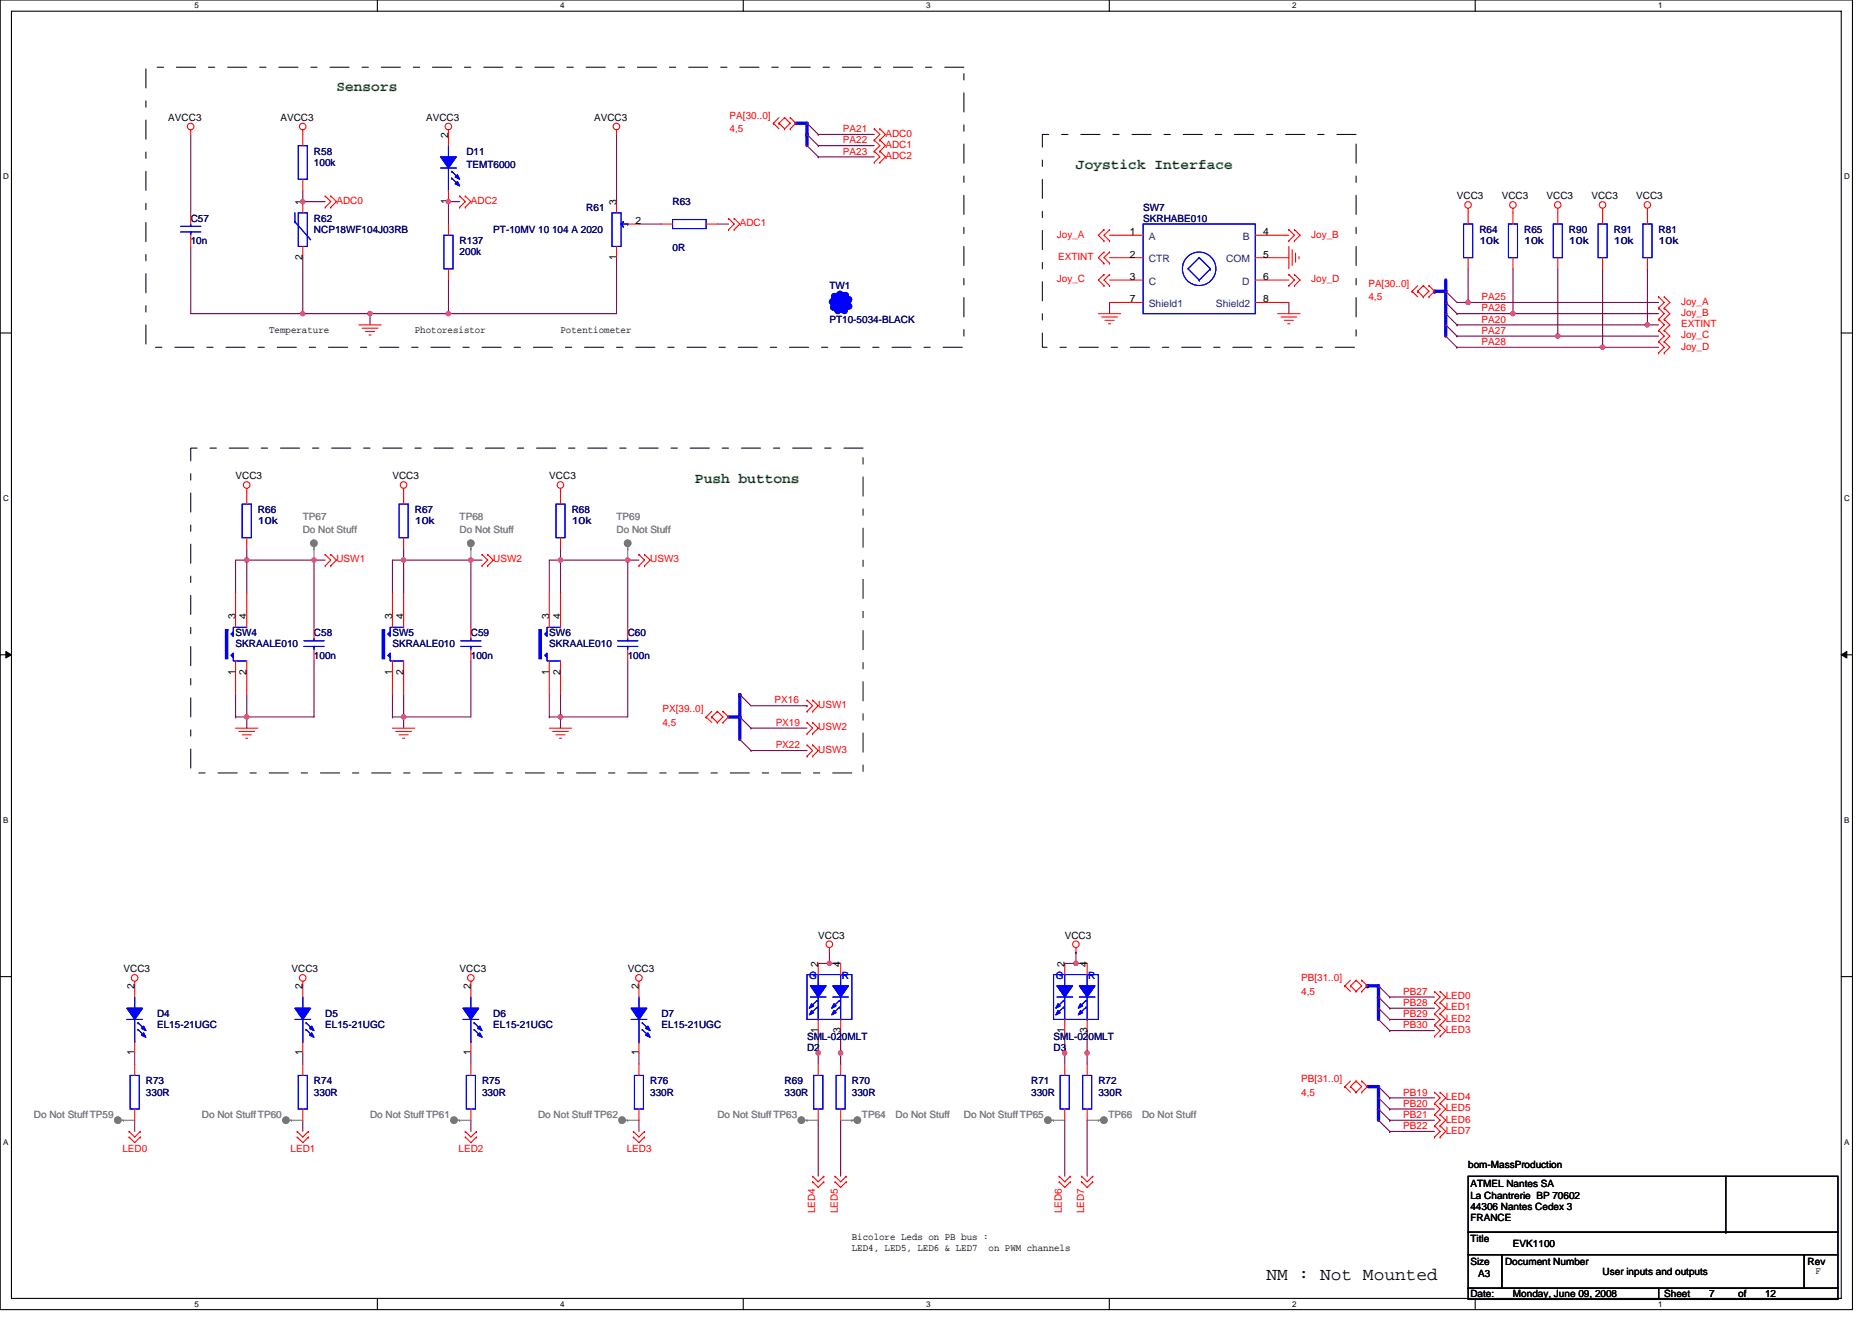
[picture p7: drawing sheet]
<svg xmlns="http://www.w3.org/2000/svg" width="297mm" height="210mm" viewBox="0 0 297 210" stroke-linecap="round" stroke-linejoin="round" font-family="sans-serif">
<path d="M0 0h293.9v207.9h-293.9zM1.8 1.8h290.4v204.3h-290.4z" fill="none" stroke="#000" stroke-width=".17"/>
<g fill="#fff">
<path d="M30.8 .2h.7v1.4h-.7z"/>
<path d="M30.8 206.3h.7v1.4h-.7z"/>
</g>
<path d="M59.9 0v1.8M59.9 206.1v1.8" fill="none" stroke="#000" stroke-width=".17"/>
<g fill="#fff">
<path d="M88.9 .2h.7v1.4h-.7z"/>
<path d="M88.9 206.3h.7v1.4h-.7z"/>
</g>
<path d="M117.9 0v1.8M117.9 206.1v1.8" fill="none" stroke="#000" stroke-width=".17"/>
<g fill="#fff">
<path d="M147 .2h.7v1.4h-.7z"/>
<path d="M147 206.3h.7v1.4h-.7z"/>
</g>
<path d="M176 0v1.8M176 206.1v1.8" fill="none" stroke="#000" stroke-width=".17"/>
<g fill="#fff">
<path d="M205 .2h.7v1.4h-.7z"/>
<path d="M205 206.3h.7v1.4h-.7z"/>
</g>
<path d="M234.1 0v1.8M234.1 206.1v1.8" fill="none" stroke="#000" stroke-width=".17"/>
<g fill="#fff">
<path d="M263.1 .2h.7v1.4h-.7z"/>
<path d="M263.1 206.3h.7v1.4h-.7z"/>
<path d="M.5 27.3h.9v1.4h-.9z"/>
<path d="M292.6 27.3h.9v1.4h-.9z"/>
<path d="M.5 78.4h.9v1.4h-.9z"/>
<path d="M292.6 78.4h.9v1.4h-.9z"/>
</g>
<path d="M0 52.9h1.8M292.2 52.9h1.7" fill="none" stroke="#000" stroke-width=".17"/>
<g fill="#fff">
<path d="M.5 129.5h.8v1.4h-.8z"/>
<path d="M292.6 129.5h.9v1.4h-.9z"/>
</g>
<path d="M0 103.9h1.8M292.2 103.9h1.7" fill="none" stroke="#000" stroke-width=".17"/>
<path d="M.9 103.4l.9 .5-.9 .5zM292.2 103.9l.8-.5v1z" fill="#000" stroke="#000" stroke-width=".16"/>
<g fill="#fff">
<path d="M.5 180.5h.8v1.4h-.8z"/>
<path d="M292.6 180.5h.9v1.4h-.9z"/>
</g>
<path d="M0 155h1.8M292.2 155h1.7M233 186.7h58.6v8.9h-58.6zM233 195.6h58.6v3.5h-58.6zM233 199.1h5.3v5.4h-5.3zM238.3 199.1h48v5.4h-48zM273.9 195.6h.1M273.9 186.7v8.9M286.3 199.1h5.3v5.4h-5.3zM233 204.5h30.2v1.7h-30.2zM263.2 204.5h28.4v1.7h-28.4z" fill="none" stroke="#000" stroke-width=".17"/>
<g fill="none" stroke="#800040" stroke-width=".17">
<path d="M128.1 19.6h.1M128.1 19.6l1.7 1.7M30.3 39.1v10.7h17.7M30.3 21.3v12.5M48 30.2v1.8M48 32h.1M48 32h3.6M71.2 35.6h.1M72.9 32h-1.7v3.6M97.8 21.3v10.7M101.4 35.6h3.5M113.8 35.6h1.8"/>
<path d="M128.1 21.3h.1M128.1 23.1h.1M128.1 21.3l1.7 1.8M128.1 23.1l1.7 1.8M129.8 21.3h.1M129.8 23.1h.1M129.8 24.9h.1M129.8 21.3h8.9M129.8 23.1h8.9M129.8 24.9h8.9M48 40.9v8.9M48 49.8h.1"/>
<path d="M58.7 49.8h.1M58.7 49.8v1.8M71.2 49.8h.1M71.2 44.4v5.4M97.8 40.9v8.9h-49.8M176.1 48v1.8M204.5 48v1.8M229.4 46.2h.1M229.4 48h.1M229.4 49.8h.1M229.4 51.6h.1M229.4 53.3h.1"/>
<path d="M229.4 48l1.8 1.8M229.4 49.8l1.8 1.8M229.4 51.6l1.8 1.7M229.4 53.3l1.8 1.8M231.2 49.8h.1M231.2 51.6h.1M231.2 53.3h.1M231.2 55.1h.1M231.2 51.6h32M231.2 53.3h32M231.2 55.1h32M233 48h.1"/>
<path d="M233 42.7v5.3h-1.8l-1.8-1.8M233 48h30.2M240.1 49.8h.1M240.1 42.7v7.1h-8.9M240.1 49.8h23.1M247.2 53.3h.1M247.2 42.7v10.6M254.3 55.1h.1M254.3 42.7v12.4M261.4 51.6h.1M261.4 42.7h.1M261.4 42.7v8.9"/>
<path d="M37.4 94.2v-5.3h1.8v5.3M39.2 88.9h.1M39.2 87.1v1.8M39.2 88.9h10.6M49.8 88.9h1.8M49.8 88.9h.1M49.8 88.9v10.7M62.3 94.2v-5.3h1.7v5.3M64 87.1v1.8M64 88.9h.1M64 88.9h12.5M74.7 88.9h.1"/>
<path d="M74.7 88.9v10.7M87.2 94.2v-5.3h1.7v5.3M88.9 87.1v1.8M88.9 88.9h.1M88.9 88.9h12.5M99.6 88.9h.1M99.6 88.9v10.7M37.4 110.2v3.6M37.4 113.8h.1M37.4 113.8h1.8M39.2 113.8v1.8M39.2 110.2v3.6"/>
<path d="M49.8 104.9v8.9h-10.6M62.3 110.2v3.6M62.3 113.8h.1M62.3 113.8h1.7M64 113.8v1.8M64 110.2v3.6M74.7 104.9v8.9h-10.7M87.2 110.2v3.6M87.2 113.8h.1M87.2 113.8h1.7M88.9 110.2v3.6M88.9 113.8v1.8"/>
<path d="M99.6 104.9v8.9h-10.7M117.4 110.2h.1M117.4 113.8h.1M117.4 117.3h.1M117.4 110.2l1.8 1.8h8.9M117.4 113.8l1.8 1.8M117.4 117.3l1.8 1.8M119.2 115.6h.1M119.2 119.1h.1M119.2 115.6h8.9M119.2 119.1h8.9M128.1 112h.1"/>
<path d="M129.8 152.9h1.8M131.6 152.9h.1M131.6 151.1v1.8M131.6 152.9h1.8M168.9 152.9h1.8M170.7 151.1v1.8h1.8M170.7 151.1h.1M218.7 158.2h.1M218.7 156.5h.1M218.7 158.2l1.8 1.8M218.7 156.5l1.8 1.7M220.5 158.2h.1"/>
<path d="M220.5 158.2h7.1M21.4 177.8v1.8M21.4 167.1v1.8M48 177.8v1.8M48 167.1v1.8M74.7 177.8v1.8M74.7 167.1v1.8M101.4 177.8v1.8M101.4 167.1v1.8M129.8 177.8v8.9M129.8 167.1h.1M129.8 163.6v3.5"/>
<path d="M129.8 167.1v1.8M133.4 177.8v8.9M133.4 167.1h.1M133.4 163.6v3.5M133.4 167.1v1.8M168.9 177.8v8.9M168.9 167.1h.1M168.9 163.6v3.5M168.9 167.1v1.8M172.5 177.8v8.9M172.5 167.1h.1M172.5 163.6h.1"/>
<path d="M172.5 163.6v5.3M218.7 161.8h.1M218.7 160h.1M218.7 174.2l1.8 1.8M218.7 161.8l1.8 1.8M218.7 160l1.8 1.8M218.7 177.8l1.8 1.8M218.7 172.5l1.8 1.7M218.7 176l1.8 1.8M220.5 160h.1M220.5 161.8h.1M220.5 163.6h.1"/>
<path d="M220.5 174.2h.1M220.5 176h.1M220.5 177.8h.1M220.5 179.6h.1M220.5 160h7.1M220.5 161.8h7.1M220.5 163.6h7.1M220.5 174.2h7.1M220.5 176h7.1M220.5 177.8h7.1M220.5 179.6h7.1"/>
</g>
<g fill="#f0f" stroke="#f0f" stroke-width=".17">
<circle cx="39.1" cy="113.8" r=".35"/>
<circle cx="39.1" cy="88.9" r=".35"/>
<circle cx="71.1" cy="49.8" r=".35"/>
<circle cx="48" cy="32" r=".35"/>
<circle cx="58.7" cy="49.8" r=".35"/>
<circle cx="48" cy="49.8" r=".35"/>
<circle cx="64" cy="113.8" r=".35"/>
<circle cx="74.7" cy="88.9" r=".35"/>
<circle cx="88.9" cy="113.8" r=".35"/>
<circle cx="99.6" cy="88.9" r=".35"/>
<circle cx="170.7" cy="152.9" r=".35"/>
<circle cx="131.6" cy="152.9" r=".35"/>
<circle cx="49.8" cy="88.9" r=".35"/>
<circle cx="64" cy="88.9" r=".35"/>
<circle cx="88.9" cy="88.9" r=".35"/>
<circle cx="232.9" cy="48" r=".35"/>
<circle cx="240.1" cy="49.8" r=".35"/>
<circle cx="172.5" cy="167.1" r=".35"/>
<circle cx="168.9" cy="167.1" r=".35"/>
<circle cx="133.4" cy="167.1" r=".35"/>
<circle cx="129.8" cy="167.1" r=".35"/>
<circle cx="261.4" cy="51.5" r=".35"/>
<circle cx="247.2" cy="53.3" r=".35"/>
<circle cx="254.3" cy="55.1" r=".35"/>
<circle cx="71.1" cy="32" r=".35"/>
</g>
<g fill="none" stroke="#00f" stroke-width=".53">
<path d="M126.3 19.6h1.8v1.7M128.1 21.3h.1M128.1 21.3v1.8M227.6 46.2h.1M227.6 46.2h1.8M229.4 48h.1M229.4 44.4v1.8M229.4 46.2v1.8M229.4 48v5.3M115.6 113.8h1.8M117.4 113.8h.1M117.4 113.8v3.5"/>
<path d="M117.4 110.2h.1M117.4 110.2v3.6M217 156.5h.1M217 156.5h1.7v1.7M218.7 158.2v3.6M218.7 158.2h.1M217 172.5h1.7v3.5M218.7 176v1.8M218.7 176h.1"/>
<circle cx="132" cy="47.9" r=".26"/>
<circle cx="132.2" cy="48.8" r=".25"/>
<circle cx="132.4" cy="47" r=".25"/>
<circle cx="132.9" cy="49.3" r=".27"/>
<circle cx="133.3" cy="46.7" r=".26"/>
<circle cx="134" cy="49.3" r=".26"/>
<circle cx="134.2" cy="46.8" r=".25"/>
<circle cx="134.7" cy="47.5" r=".27"/>
<circle cx="134.7" cy="48.6" r=".26"/>
</g>
<g fill="none" stroke="#f00" stroke-width=".17">
<path d="M122.7 19.6h.1M122.7 19.6l.9 .8M123.6 19.6h.1M123.6 19.6l.9 .8M123.6 18.7l-.9 .9M124.5 18.7h.1M124.5 18.7l.9 .9-.9 .8M124.5 18.7l-.9 .9M125.4 18.7h.1M125.4 18.7l.9 .9-.9 .8M30.3 20.6v.7M30.3 33.8v1.8"/>
<path d="M30.3 37.3v1.8M48 20.6v2.5M48 28.4v1.8M48 32v1.8M48 39.1v1.8M51.6 32.9h.1M51.6 31.1h.1M51.6 31.1l.9 .9-.9 .9M52.5 32.9h.1M52.5 31.1h.1M52.5 31.1l.9 .9-.9 .9M71.2 20.6v2.5"/>
<path d="M71.2 30.2v1.8M71.2 35.6v1.7M72.9 32.9h.1M72.9 31.1h.1M72.9 31.1l.9 .9-.9 .9M73.8 32.9h.1M73.8 31.1h.1M73.8 31.1l.9 .9-.9 .9M97.8 20.6v.7M97.8 32v1.8M97.8 39.1v1.8M99.6 35.6h1.8"/>
<path d="M104.9 35.6h1.8M112.1 35.6h1.7M115.6 36.4h.1M115.6 34.7h.1M115.6 34.7l.9 .9-.9 .8M116.5 36.4h.1M116.5 34.7h.1M116.5 34.7l.9 .9-.9 .8M124.5 20.4h.1M125.4 20.4h.1M138.7 24h.1M138.7 22.2h.1"/>
<path d="M138.7 25.8h.1M138.7 20.4h.1M138.7 22.2l.9 .9-.9 .9M138.7 24l.9 .9-.9 .9M138.7 20.4l.9 .9-.9 .9M139.6 24h.1M139.6 22.2h.1M139.6 25.8h.1M139.6 20.4h.1M139.6 22.2l.9 .9-.9 .9M139.6 24l.9 .9-.9 .9M139.6 20.4l.9 .9-.9 .9"/>
<path d="M175.2 36.4h.1M175.2 38.2h.1M175.2 36.4l-.9 .9 .9 .9M176.1 36.4h.1M176.1 38.2h.1M176.1 36.4l-.9 .9 .9 .9M176.1 37.3h5.3M199.2 37.3h5.3M204.5 39.1v3.6M204.5 38.2h.1M204.5 36.4h.1M204.5 36.4l.9 .9-.9 .9"/>
<path d="M205 39.6v2.5M205.4 38.2h.1M205.4 36.4h.1M205.4 36.4l.9 .9-.9 .9M233 33.1v2.5M240.1 33.1v2.5M247.2 33.1v2.5M254.3 33.1v2.5M261.4 33.1v2.5M56.9 51.6h3.6M57.5 52.1h2.5M58 52.6h1.4"/>
<path d="M58.5 53.2h.4M71.2 42.7v1.7M174.3 49.8h3.5M174.8 50.3h2.5M175.2 40h.1M175.2 41.8h.1M175.2 43.6h.1M175.2 45.3h.1M175.2 40l-.9 .9 .9 .9M175.2 43.6l-.9 .8 .9 .9M175.3 50.8h1.5M175.9 51.4h.3"/>
<path d="M176.1 40h.1M176.1 41.8h.1M176.1 43.6h.1M176.1 45.3h.1M176.1 40l-.9 .9 .9 .9M176.1 43.6l-.9 .8 .9 .9M176.1 40.9h5.3M176.1 44.4h5.3M176.1 48h5.3M199.2 40.9h5.3M199.2 44.4h5.3M199.2 48h5.3"/>
<path d="M202.7 49.8h3.6M203.3 50.3h2.5M203.8 50.8h1.4M204.3 51.4h.4M204.5 45.3h.1M204.5 43.6h.1M204.5 43.6l.9 .8-.9 .9M205.4 45.3h.1M205.4 43.6h.1M205.4 43.6l.9 .8-.9 .9M205.6 40.2v1.4M206.1 40.7v.4"/>
<path d="M224.1 46.2h.1M224.1 46.2l.9 .9M225 46.2h.1M225 46.2l.8 .9M225 45.3l-.9 .9M225.8 47.1h.1M225.8 45.3h.1M225.8 45.3l.9 .9-.9 .9M225.8 45.3l-.8 .9M226.7 45.3h.1M226.7 47.1h.1M226.7 45.3l.9 .9-.9 .9"/>
<path d="M233 40.9v1.8M240.1 40.9v1.8M247.2 40.9v1.8M254.3 40.9v1.8M261.4 40.9v1.8M263.2 50.7h.1M263.2 48.9h.1M263.2 47.1h.1M263.2 52.5h.1M263.2 54.2h.1M263.2 56h.1M263.2 48.9l.9 .9-.9 .9"/>
<path d="M263.2 47.1l.9 .9-.9 .9M263.2 50.7l.9 .9-.9 .9M263.2 52.5l.9 .8-.9 .9M263.2 54.2l.9 .9-.9 .9M264.1 50.7h.1M264.1 48.9h.1M264.1 47.1h.1M264.1 52.5h.1M264.1 54.2h.1M264.1 56h.1M264.1 48.9l.9 .9-.9 .9M264.1 47.1l.9 .9-.9 .9"/>
<path d="M264.1 50.7l.9 .9-.9 .9M264.1 52.5l.9 .8-.9 .9M264.1 54.2l.9 .9-.9 .9M39.2 77.5v2.5M64 77.5v2.5M88.9 77.5v2.5M37.4 94.2v5.4M39.2 85.3v1.8M39.2 94.2v5.4M49.8 99.6v1.7M51.6 89.8h.1M51.6 88h.1"/>
<path d="M51.6 88l.9 .9-.9 .9M52.5 89.8h.1M52.5 88h.1M52.5 88l.9 .9-.9 .9M62.3 94.2v5.4M64 85.3v1.8M64 94.2v5.4M74.7 99.6v1.7M76.5 89.8h.1M76.5 88h.1M76.5 88l.9 .9-.9 .9M77.4 89.8h.1"/>
<path d="M77.4 88h.1M77.4 88l.9 .9-.9 .9M87.2 94.2v5.4M88.9 85.3v1.8M88.9 94.2v5.4M99.6 99.6v1.7M101.4 89.8h.1M101.4 88h.1M101.4 88l.9 .9-.9 .9M102.3 89.8h.1M102.3 88h.1M102.3 88l.9 .9-.9 .9"/>
<path d="M37.4 115.6h3.5M37.4 104.9v5.3M37.9 116.1h2.5M38.4 116.6h1.5M39 117.2h.3M39.2 104.9v5.3M49.8 103.1v1.8M62.3 115.6h3.5M62.3 104.9v5.3M62.8 116.1h2.5M63.3 116.6h1.5M63.9 117.2h.3"/>
<path d="M64 104.9v5.3M74.7 103.1v1.8M87.2 115.6h3.5M87.2 104.9v5.3M87.7 116.1h2.5M88.2 116.6h1.5M88.8 117.2h.3M88.9 104.9v5.3M99.6 103.1v1.8M112.1 113.8h.1M112.1 113.8l.8 .9M112.9 113.8h.1"/>
<path d="M112.9 113.8l.9 .9M112.9 112.9l-.8 .9M113.8 114.7h.1M113.8 112.9h.1M113.8 112.9l.9 .9-.9 .9M113.8 112.9l-.9 .9M114.7 112.9h.1M114.7 114.7h.1M114.7 112.9l.9 .9-.9 .9M128.1 116.5h.1M128.1 114.7h.1M128.1 118.2h.1"/>
<path d="M128.1 112.9h.1M128.1 111.1h.1M128.1 114.7l.8 .9-.8 .9M128.1 118.2l.8 .9-.8 .9M128.1 111.1l.8 .9-.8 .9M128.9 116.5h.1M128.9 114.7h.1M128.9 118.2h.1M128.9 112.9h.1M128.9 111.1h.1M128.9 114.7l.9 .9-.9 .9M128.9 118.2l.9 .9-.9 .9"/>
<path d="M128.9 111.1l.9 .9-.9 .9M128.1 120h.1M128.9 120h.1M21.4 155.7v2.5M48 155.7v2.5M74.7 155.7v2.5M101.4 155.7v2.5M129.8 152.9v1.8M131.6 150.4v.7M133.4 152.9v1.8M168.9 152.9v1.8M170.7 150.4v.7"/>
<path d="M172.5 152.9v1.8M213.4 156.5h.1M213.4 156.5l.9 .9M214.3 156.5h.1M214.3 156.5l.9 .9M214.3 155.6l-.9 .9M215.2 157.4h.1M215.2 155.6h.1M215.2 155.6l.9 .9-.9 .9M215.2 155.6l-.9 .9M216.1 155.6h.1M216.1 157.4h.1"/>
<path d="M216.1 155.6l.9 .9-.9 .9M227.6 159.1h.1M227.6 157.4h.1M227.6 159.1l.9 .9-.9 .9M227.6 157.4l.9 .8-.9 .9M228.5 159.1h.1M228.5 157.4h.1M228.5 159.1l.9 .9-.9 .9M228.5 157.4l.9 .8-.9 .9M20.5 179.6h.1M20.5 179.6l.9 .9 .9-.9M21.4 165.4v1.7"/>
<path d="M21.4 168.9v1.8M21.4 176v1.8M22.3 179.6h.1M47.2 179.6h.1M47.2 179.6l.8 .9 .9-.9M48 165.4v1.7M48 168.9v1.8M48 176v1.8M48.9 179.6h.1M73.8 179.6h.1M73.8 179.6l.9 .9 .9-.9M74.7 165.4v1.7"/>
<path d="M74.7 168.9v1.8M74.7 176v1.8M75.6 179.6h.1M100.5 179.6h.1M100.5 179.6l.9 .9 .9-.9M101.4 165.4v1.7M101.4 168.9v1.8M101.4 176v1.8M102.3 179.6h.1M129.8 161.8v1.8M129.8 168.9v1.8M129.8 176v1.8"/>
<path d="M133.4 161.8v1.8M133.4 168.9v1.8M133.4 176v1.8M168.9 161.8v1.8M168.9 168.9v1.8M168.9 176v1.8M172.5 161.8v1.8M172.5 168.9v1.8M172.5 176v1.8M213.4 172.5h.1M213.4 172.5l.9 .9M214.3 172.5h.1"/>
<path d="M214.3 172.5l.9 .9M214.3 171.6l-.9 .9M215.2 173.4h.1M215.2 171.6h.1M215.2 171.6l.9 .9-.9 .9M215.2 171.6l-.9 .9M216.1 171.6h.1M216.1 173.4h.1M216.1 171.6l.9 .9-.9 .9M227.6 162.7h.1M227.6 160.9h.1M227.6 175.1h.1"/>
<path d="M227.6 173.4h.1M227.6 176.9h.1M227.6 164.5h.1M227.6 178.7h.1M227.6 160.9l.9 .9-.9 .9M227.6 173.4l.9 .8-.9 .9M227.6 175.1l.9 .9-.9 .9M227.6 162.7l.9 .9-.9 .9M227.6 176.9l.9 .9-.9 .9M227.6 178.7l.9 .9-.9 .9M228.5 162.7h.1M228.5 160.9h.1"/>
<path d="M228.5 175.1h.1M228.5 173.4h.1M228.5 176.9h.1M228.5 164.5h.1M228.5 178.7h.1M228.5 160.9l.9 .9-.9 .9M228.5 173.4l.9 .8-.9 .9M228.5 175.1l.9 .9-.9 .9M228.5 162.7l.9 .9-.9 .9M228.5 176.9l.9 .9-.9 .9M228.5 178.7l.9 .9-.9 .9M20.5 180.5h.1"/>
<path d="M20.5 180.5l.9 .9 .9-.9M22.3 180.5h.1M47.2 180.5h.1M47.2 180.5l.8 .9 .9-.9M48.9 180.5h.1M73.8 180.5h.1M73.8 180.5l.9 .9 .9-.9M75.6 180.5h.1M100.5 180.5h.1M100.5 180.5l.9 .9 .9-.9M102.3 180.5h.1M128.9 187.6h.1"/>
<path d="M128.9 186.7h.1M128.9 187.6l.9 .9 .9-.9M128.9 186.7l.9 .9 .9-.9M130.7 187.6h.1M130.7 186.7h.1M132.5 187.6h.1M132.5 186.7h.1M132.5 187.6l.9 .9 .9-.9M132.5 186.7l.9 .9 .9-.9M134.3 187.6h.1M134.3 186.7h.1M168.1 187.6h.1"/>
<path d="M168.1 186.7h.1M168.1 187.6l.8 .9 .9-.9M168.1 186.7l.8 .9 .9-.9M169.8 187.6h.1M169.8 186.7h.1M171.6 187.6h.1M171.6 186.7h.1M171.6 187.6l.9 .9 .9-.9M171.6 186.7l.9 .9 .9-.9M173.4 187.6h.1M173.4 186.7h.1M227.6 180.5h.1"/>
<path d="M228.5 180.5h.1"/>
<circle cx="30.3" cy="20.1" r=".52"/>
<circle cx="48" cy="20.1" r=".52"/>
<circle cx="71.1" cy="20.1" r=".52"/>
<circle cx="97.8" cy="20.1" r=".52"/>
<circle cx="232.9" cy="32.5" r=".52"/>
<circle cx="240.1" cy="32.5" r=".52"/>
<circle cx="247.2" cy="32.5" r=".52"/>
<circle cx="254.3" cy="32.5" r=".52"/>
<circle cx="261.4" cy="32.5" r=".52"/>
<circle cx="39.1" cy="77" r=".52"/>
<circle cx="64" cy="77" r=".52"/>
<circle cx="88.9" cy="77" r=".52"/>
<circle cx="21.4" cy="155.2" r=".52"/>
<circle cx="48" cy="155.2" r=".52"/>
<circle cx="74.7" cy="155.2" r=".52"/>
<circle cx="101.4" cy="155.2" r=".52"/>
<circle cx="131.6" cy="149.9" r=".52"/>
<circle cx="170.7" cy="149.9" r=".52"/>
</g>
<path d="M23.2 10.7h129.7v44.4h-129.7zM165.4 21.3h49.8v33.8h-49.8zM30.3 71.1h106.6v51.6h-106.6z" fill="none" stroke="#000" stroke-width=".16" stroke-dasharray="3 2 1 2"/>
<g fill="none" stroke="#00f" stroke-width=".17">
<path d="M28.7 36.8h3.2M28.7 35.9h3.2M30.3 35.6v.3M30.3 36.8h.1M30.3 36.8v.5M46.8 33.8v1.4M46.8 35.2h.1M46.8 35.2l2.5 2.9M47.3 33.8h1.5v5.3h-1.5zM47.3 23.1h1.5v5.3h-1.5zM69.9 26.7h2.5M70.4 37.3h1.5v5.4h-1.5z"/>
<path d="M71.2 23.1v1.8M71.2 30.2h.1M71.2 26.7v3.5M71.7 27.2h.1M71.7 28.3h.1M71.7 27.2l1.1 1.1M71.7 28.3l1.1 1M97.1 33.8h1.4v5.3h-1.4zM98.5 35.6l.4 .3M98.5 35.6h1.1M98.9 35.9h.1M98.9 35.2h.1"/>
<path d="M98.9 35.2l-.4 .4M99.6 35.6h.1M106.7 34.8h5.4v1.5h-5.4zM181.4 35.6h17.8v14.2h-17.8zM232.2 35.6h1.5v5.3h-1.5zM239.3 35.6h1.5v5.3h-1.5zM246.5 35.6h1.4v5.3h-1.4zM253.6 35.6h1.4v5.3h-1.4zM260.7 35.6h1.4v5.3h-1.4zM190.3 40.9h.1M190.3 44.4h.1M190.3 40.9l-1.8 1.8 1.8 1.7"/>
<path d="M190.3 40.9l1.8 1.8M192.1 42.7h.1M192.1 42.7l-1.8 1.7M38.4 80h1.5v5.3h-1.5zM39.2 99.6h-2.2v.7M63.3 80h1.5v5.3h-1.5zM64 99.6h-2.1v.7M88.2 80h1.5v5.3h-1.5zM88.9 99.6h-2.1v.7M37 104.4v.5h2.2M48.2 102.6h3.2M48.2 101.7h3.2"/>
<path d="M49.8 101.3v.4M49.8 102.6h.1M49.8 102.6v.5M61.9 104.4v.5h2.1M73.1 102.6h3.2M73.1 101.7h3.2M74.7 101.3v.4M74.7 102.6h.1M74.7 102.6v.5M86.8 104.4v.5h2.1M98 102.6h3.2M98 101.7h3.2"/>
<path d="M99.6 101.3v.4M99.6 102.6h.1M99.6 102.6v.5M21.4 158.2v1.8M48 158.2v1.8M74.7 158.2v1.8M101.4 158.2v1.8M128.1 154.7h7.1v7.1h-7.1zM128.6 158.2h2.5M129.7 158.8h.1M129.7 159.9h.1M129.7 158.8l-1.1 1.1"/>
<path d="M129.7 159.9l-1.1 1M129.8 154.7v1.8M129.8 158.2v3.6M132.1 158.2h2.5M133.2 158.8h.1M133.2 159.9h.1M133.2 158.8l-1.1 1.1M133.2 159.9l-1.1 1M133.4 156.5h.1M133.4 154.7v1.8M133.4 158.2v3.6M167.2 154.7h7.1v7.1h-7.1z"/>
<path d="M167.7 158.2h2.5M168.8 158.8h.1M168.8 159.9h.1M168.8 158.8l-1.1 1.1M168.8 159.9l-1.1 1M168.9 154.7v1.8M168.9 158.2v3.6M171.3 158.2h2.5M172.3 158.8h.1M172.3 159.9h.1M172.3 158.8l-1 1.1M172.3 159.9l-1 1"/>
<path d="M172.5 156.5h.1M172.5 154.7v1.8M172.5 158.2v3.6M20.1 161.8h2.5M20.7 170.7h1.4v5.3h-1.4zM21.4 165.4h.1M21.4 161.8v3.6M21.9 162.3h.1M21.9 163.4h.1M21.9 162.3l1.1 1.1M21.9 163.4l1.1 1.1M46.8 161.8h2.5"/>
<path d="M47.3 170.7h1.5v5.3h-1.5zM48 165.4h.1M48 161.8v3.6M48.6 162.3h.1M48.6 163.4h.1M48.6 162.3l1.1 1.1M48.6 163.4l1.1 1.1M73.5 161.8h2.5M74 170.7h1.4v5.3h-1.4zM74.7 165.4h.1M74.7 161.8v3.6M75.2 162.3h.1"/>
<path d="M75.2 163.4h.1M75.2 162.3l1.1 1.1M75.2 163.4l1.1 1.1M100.1 161.8h2.5M100.7 170.7h1.4v5.3h-1.4zM101.4 165.4h.1M101.4 161.8v3.6M101.9 162.3h.1M101.9 163.4h.1M101.9 162.3l1.1 1.1M101.9 163.4l1.1 1.1M129.1 170.7h1.5v5.3h-1.5z"/>
<path d="M129.8 161.8h.1M132.7 170.7h1.4v5.3h-1.4zM133.4 161.8h.1M168.2 170.7h1.5v5.3h-1.5zM168.9 161.8h.1M171.8 170.7h1.4v5.3h-1.4zM172.5 161.8h.1"/>
<circle cx="190.3" cy="42.7" r="2.66"/>
</g>
<g fill="#808080" stroke="#808080" stroke-width=".17">
<circle cx="175.2" cy="177.8" r=".52"/>
<circle cx="18.7" cy="177.8" r=".52"/>
<circle cx="49.8" cy="86.2" r=".52"/>
<circle cx="98.7" cy="177.8" r=".52"/>
<circle cx="166.3" cy="177.8" r=".52"/>
<circle cx="74.7" cy="86.2" r=".52"/>
<circle cx="72" cy="177.8" r=".52"/>
<circle cx="99.6" cy="86.2" r=".52"/>
<circle cx="136" cy="177.8" r=".52"/>
<circle cx="45.4" cy="177.8" r=".52"/>
<circle cx="127.2" cy="177.8" r=".52"/>
</g>
<g fill="none" stroke="#808080" stroke-width=".17">
<path d="M49.8 87.1h.1M49.8 86.8v2.1M74.7 87.1h.1M74.7 86.8v2.1M99.6 87.1h.1M99.6 86.8v2.1M19.2 177.8h2.2M19.6 177.8h.1M45.9 177.8h2.1M46.3 177.8h.1M72.6 177.8h2.1M72.9 177.8h.1"/>
<path d="M99.2 177.8h2.2M99.6 177.8h.1M127.7 177.8h2.1M128.1 177.8h.1M133.4 177.8h2.1M135.2 177.8h.1M166.8 177.8h2.1M167.2 177.8h.1M172.5 177.8h2.1M174.3 177.8h.1"/>
</g>
<g fill="#00f" stroke="#00f" stroke-width=".17">
<path d="M167.7 156.5h2.5l-1.3 1.7z" fill-rule="evenodd"/>
<path d="M167.9 160.4l.3 .3-.7 .4z" fill-rule="evenodd"/>
<path d="M167.9 159.3l.3 .4-.7 .3z" fill-rule="evenodd"/>
<path d="M171.4 160.4l.4 .3-.7 .4z" fill-rule="evenodd"/>
<path d="M171.4 159.3l.4 .4-.7 .3z" fill-rule="evenodd"/>
<path d="M171.3 156.5h2.5l-1.3 1.7z" fill-rule="evenodd"/>
<path d="M167.7 156.5h2.5l-1.3 1.7z" fill-rule="evenodd"/>
<path d="M167.9 160.4l.3 .3-.7 .4z" fill-rule="evenodd"/>
<path d="M167.9 159.3l.3 .4-.7 .3z" fill-rule="evenodd"/>
<path d="M171.4 160.4l.4 .3-.7 .4z" fill-rule="evenodd"/>
<path d="M171.4 159.3l.4 .4-.7 .3z" fill-rule="evenodd"/>
<path d="M171.3 156.5h2.5l-1.3 1.7z" fill-rule="evenodd"/>
<path d="M73.5 160h2.5l-1.3 1.8z" fill-rule="evenodd"/>
<path d="M75.8 164.3l.3-.4 .4 .7z" fill-rule="evenodd"/>
<path d="M75.8 163.2l.3-.3 .4 .7z" fill-rule="evenodd"/>
<path d="M73.5 160h2.5l-1.3 1.8z" fill-rule="evenodd"/>
<path d="M75.8 164.3l.3-.4 .4 .7z" fill-rule="evenodd"/>
<path d="M75.8 163.2l.3-.3 .4 .7z" fill-rule="evenodd"/>
<path d="M46.8 160h2.5l-1.3 1.8z" fill-rule="evenodd"/>
<path d="M49.1 164.3l.4-.4 .3 .7z" fill-rule="evenodd"/>
<path d="M49.1 163.2l.4-.3 .3 .7z" fill-rule="evenodd"/>
<path d="M46.8 160h2.5l-1.3 1.8z" fill-rule="evenodd"/>
<path d="M49.1 164.3l.4-.4 .3 .7z" fill-rule="evenodd"/>
<path d="M49.1 163.2l.4-.3 .3 .7z" fill-rule="evenodd"/>
<path d="M100.1 160h2.5l-1.2 1.8z" fill-rule="evenodd"/>
<path d="M102.4 164.3l.4-.4 .4 .7z" fill-rule="evenodd"/>
<path d="M102.4 163.2l.4-.3 .4 .7z" fill-rule="evenodd"/>
<path d="M100.1 160h2.5l-1.2 1.8z" fill-rule="evenodd"/>
<path d="M102.4 164.3l.4-.4 .4 .7z" fill-rule="evenodd"/>
<path d="M102.4 163.2l.4-.3 .4 .7z" fill-rule="evenodd"/>
<path d="M60.7 99.9v4.6h.3v-4.6z" fill-rule="evenodd"/>
<path d="M61.5 104l.4-.3v.7z" fill-rule="evenodd"/>
<path d="M61.5 100.6l.4-.3v.7z" fill-rule="evenodd"/>
<path d="M60.7 99.9v4.6h.3v-4.6z" fill-rule="evenodd"/>
<path d="M61.5 104l.4-.3v.7z" fill-rule="evenodd"/>
<path d="M61.5 100.6l.4-.3v.7z" fill-rule="evenodd"/>
<path d="M85.6 99.9v4.6h.3v-4.6z" fill-rule="evenodd"/>
<path d="M86.4 104l.4-.3v.7z" fill-rule="evenodd"/>
<path d="M86.4 100.6l.4-.3v.7z" fill-rule="evenodd"/>
<path d="M85.6 99.9v4.6h.3v-4.6z" fill-rule="evenodd"/>
<path d="M86.4 104l.4-.3v.7z" fill-rule="evenodd"/>
<path d="M86.4 100.6l.4-.3v.7z" fill-rule="evenodd"/>
<path d="M128.6 156.5h2.5l-1.3 1.7z" fill-rule="evenodd"/>
<path d="M128.8 160.4l.3 .3-.7 .4z" fill-rule="evenodd"/>
<path d="M128.8 159.3l.3 .4-.7 .3z" fill-rule="evenodd"/>
<path d="M132.3 160.4l.4 .3-.7 .4z" fill-rule="evenodd"/>
<path d="M132.3 159.3l.4 .4-.7 .3z" fill-rule="evenodd"/>
<path d="M132.1 156.5h2.5l-1.2 1.7z" fill-rule="evenodd"/>
<path d="M128.6 156.5h2.5l-1.3 1.7z" fill-rule="evenodd"/>
<path d="M128.8 160.4l.3 .3-.7 .4z" fill-rule="evenodd"/>
<path d="M128.8 159.3l.3 .4-.7 .3z" fill-rule="evenodd"/>
<path d="M132.3 160.4l.4 .3-.7 .4z" fill-rule="evenodd"/>
<path d="M132.3 159.3l.4 .4-.7 .3z" fill-rule="evenodd"/>
<path d="M132.1 156.5h2.5l-1.2 1.7z" fill-rule="evenodd"/>
<path d="M69.9 24.9h2.5l-1.2 1.8z" fill-rule="evenodd"/>
<path d="M72.2 29.2l.4-.4 .3 .7z" fill-rule="evenodd"/>
<path d="M72.6 27.7l.3 .7-.7-.3z" fill-rule="evenodd"/>
<path d="M69.9 24.9h2.5l-1.2 1.8z" fill-rule="evenodd"/>
<path d="M72.2 29.2l.4-.4 .3 .7z" fill-rule="evenodd"/>
<path d="M72.6 27.7l.3 .7-.7-.3z" fill-rule="evenodd"/>
<path d="M20.1 160h2.5l-1.2 1.8z" fill-rule="evenodd"/>
<path d="M22.4 164.3l.4-.4 .4 .7z" fill-rule="evenodd"/>
<path d="M22.4 163.2l.4-.3 .4 .7z" fill-rule="evenodd"/>
<path d="M20.1 160h2.5l-1.2 1.8z" fill-rule="evenodd"/>
<path d="M22.4 164.3l.4-.4 .4 .7z" fill-rule="evenodd"/>
<path d="M22.4 163.2l.4-.3 .4 .7z" fill-rule="evenodd"/>
<path d="M35.8 99.9v4.6h.3v-4.6z" fill-rule="evenodd"/>
<path d="M36.7 104l.3-.3v.7z" fill-rule="evenodd"/>
<path d="M36.7 100.6l.3-.3v.7z" fill-rule="evenodd"/>
<path d="M35.8 99.9v4.6h.3v-4.6z" fill-rule="evenodd"/>
<path d="M36.7 104l.3-.3v.7z" fill-rule="evenodd"/>
<path d="M36.7 100.6l.3-.3v.7z" fill-rule="evenodd"/>
</g>
<circle cx="133.4" cy="48" r="1.41" fill="#00f" stroke="#00f" stroke-width=".53"/>
<text font-size="2.8" x="201" y="203.2">NM : Not Mounted</text>
<g font-size="2.3" fill="#008000">
<text x="53.4" y="14.4">Sensors</text>
<text x="170.7" y="26.8">Joystick Interface</text>
<text x="110.3" y="76.6">Push buttons</text>
</g>
<g font-size="1.6">
<text x="26.7" y="19.2">AVCC3</text>
<text x="44.5" y="19.2">AVCC3</text>
<text x="67.6" y="19.2">AVCC3</text>
<text x="71.1" y="21.9" transform="rotate(-90 71.1 21.9)">2</text>
<text x="94.3" y="19.2">AVCC3</text>
<text x="48" y="32.5" transform="rotate(-90 48 32.5)">1</text>
<text x="71.1" y="32.4" transform="rotate(-90 71.1 32.4)">1</text>
<text x="97.8" y="32.5" transform="rotate(-90 97.8 32.5)">3</text>
<text x="100.9" y="35.5">2</text>
<text x="231.2" y="31.6">VCC3</text>
<text x="238.3" y="31.6">VCC3</text>
<text x="245.4" y="31.6">VCC3</text>
<text x="252.5" y="31.6">VCC3</text>
<text x="259.6" y="31.6">VCC3</text>
<text x="48" y="41.3" transform="rotate(-90 48 41.3)">2</text>
<text x="97.8" y="41.3" transform="rotate(-90 97.8 41.3)">1</text>
<text x="179.3" y="37.3">1</text>
<text x="179.3" y="40.9">2</text>
<text x="200.4" y="37.3">4</text>
<text x="200.4" y="40.9">5</text>
<text x="179.3" y="44.4">3</text>
<text x="179.3" y="48">7</text>
<text x="200.4" y="48">8</text>
<text x="200.4" y="44.4">6</text>
<text x="42.7" y="52.8">Temperature</text>
<text x="65.8" y="52.8">Photoresistor</text>
<text x="88.9" y="52.8">Potentiometer</text>
<text x="37.4" y="76.1">VCC3</text>
<text x="62.3" y="76.1">VCC3</text>
<text x="87.2" y="76.1">VCC3</text>
<text x="37.4" y="98.3" transform="rotate(-90 37.4 98.3)">3</text>
<text x="39.1" y="98.3" transform="rotate(-90 39.1 98.3)">4</text>
<text x="62.2" y="98.3" transform="rotate(-90 62.2 98.3)">3</text>
<text x="64" y="98.3" transform="rotate(-90 64 98.3)">4</text>
<text x="87.1" y="98.3" transform="rotate(-90 87.1 98.3)">3</text>
<text x="88.9" y="98.3" transform="rotate(-90 88.9 98.3)">4</text>
<text x="37.4" y="107.1" transform="rotate(-90 37.4 107.1)">1</text>
<text x="39.1" y="107.1" transform="rotate(-90 39.1 107.1)">2</text>
<text x="62.2" y="107.1" transform="rotate(-90 62.2 107.1)">1</text>
<text x="64" y="107.1" transform="rotate(-90 64 107.1)">2</text>
<text x="87.1" y="107.1" transform="rotate(-90 87.1 107.1)">1</text>
<text x="88.9" y="107.1" transform="rotate(-90 88.9 107.1)">2</text>
<text x="129.8" y="149">VCC3</text>
<text x="168.9" y="149">VCC3</text>
<text x="19.6" y="154.3">VCC3</text>
<text x="46.3" y="154.3">VCC3</text>
<text x="72.9" y="154.3">VCC3</text>
<text x="99.6" y="154.3">VCC3</text>
<text x="129.8" y="153.4" transform="rotate(-90 129.8 153.4)">2</text>
<text x="133.4" y="153.4" transform="rotate(-90 133.4 153.4)">4</text>
<text x="168.9" y="153.4" transform="rotate(-90 168.9 153.4)">2</text>
<text x="172.5" y="153.4" transform="rotate(-90 172.5 153.4)">4</text>
<text x="21.4" y="157" transform="rotate(-90 21.4 157)">2</text>
<text x="48" y="157" transform="rotate(-90 48 157)">2</text>
<text x="74.7" y="157" transform="rotate(-90 74.7 157)">2</text>
<text x="101.4" y="157" transform="rotate(-90 101.4 157)">2</text>
<text x="21.4" y="167.5" transform="rotate(-90 21.4 167.5)">1</text>
<text x="48" y="167.5" transform="rotate(-90 48 167.5)">1</text>
<text x="74.7" y="167.5" transform="rotate(-90 74.7 167.5)">1</text>
<text x="101.4" y="167.5" transform="rotate(-90 101.4 167.5)">1</text>
<text x="129.8" y="164" transform="rotate(-90 129.8 164)">1</text>
<text x="133.4" y="164" transform="rotate(-90 133.4 164)">3</text>
<text x="168.9" y="164" transform="rotate(-90 168.9 164)">1</text>
<text x="172.5" y="164" transform="rotate(-90 172.5 164)">3</text>
<text x="233" y="185.4">bom-MassProduction</text>
<text x="233.3" y="188.5">ATMEL Nantes SA</text>
<text x="233.3" y="190.3">La Chantrerie BP 70602</text>
<text x="135.2" y="196.8">Bicolore Leds on PB bus :</text>
<text x="233.3" y="197.2">Title</text>
<text x="233.3" y="192.1">44306 Nantes Cedex 3</text>
<text x="233.3" y="193.9">FRANCE</text>
<text x="240.1" y="197.9">EVK1100</text>
<text x="135.2" y="198.5">LED4, LED5, LED6 &amp; LED7</text>
<text x="156.9" y="198.5">on PWM channels</text>
<text x="233.3" y="200.7">Size</text>
<text x="234.6" y="202.7">A3</text>
<text x="238.8" y="200.7">Document Number</text>
<text x="254.3" y="202.3">User inputs and outputs</text>
<text x="286.8" y="200.7">Rev</text>
<text x="288.1" y="202.2">F</text>
<text x="233.3" y="205.9">Date:</text>
<text x="240.1" y="205.9">Monday, June 09, 2008</text>
<text x="264.1" y="205.9">Sheet</text>
<text x="271.2" y="205.9">7</text>
<text x="275.8" y="205.9">of</text>
<text x="280.1" y="205.9">12</text>
</g>
<g font-size="1.6" fill="#f00">
<text x="115.8" y="18.8">PA[30..0]</text>
<text x="115.8" y="21">4,5</text>
<text x="133.7" y="21">PA21</text>
<text x="133.7" y="22.8">PA22</text>
<text x="140.5" y="23.5">ADC1</text>
<text x="140.5" y="21.7">ADC0</text>
<text x="133.7" y="24.5">PA23</text>
<text x="140.5" y="25.3">ADC2</text>
<text x="53.4" y="32.4">ADC0</text>
<text x="74.7" y="32.4">ADC2</text>
<text x="117.4" y="35.9">ADC1</text>
<text x="167.7" y="37.7">Joy_A</text>
<text x="167.9" y="41.3">EXTINT</text>
<text x="208.1" y="37.7">Joy_B</text>
<text x="167.7" y="44.8">Joy_C</text>
<text x="208.1" y="44.8">Joy_D</text>
<text x="217.1" y="45.5">PA[30..0]</text>
<text x="217.1" y="47.6">4,5</text>
<text x="235.1" y="47.6">PA25</text>
<text x="235.1" y="49.4">PA26</text>
<text x="235.1" y="51.2">PA20</text>
<text x="235.1" y="53">PA27</text>
<text x="266.7" y="50.1">Joy_B</text>
<text x="266.7" y="48.4">Joy_A</text>
<text x="266.7" y="51.9">EXTINT</text>
<text x="266.7" y="53.7">Joy_C</text>
<text x="235.1" y="54.8">PA28</text>
<text x="266.7" y="55.5">Joy_D</text>
<text x="53.4" y="89.3">USW1</text>
<text x="78.3" y="89.3">USW2</text>
<text x="103.2" y="89.3">USW3</text>
<text x="105.1" y="113.1">PX[39..0]</text>
<text x="122.9" y="111.7">PX16</text>
<text x="129.8" y="112.4">USW1</text>
<text x="105.1" y="115.2">4,5</text>
<text x="123.1" y="115.2">PX19</text>
<text x="123.1" y="118.8">PX22</text>
<text x="129.8" y="115.9">USW2</text>
<text x="129.8" y="119.5">USW3</text>
<text x="206.5" y="155.7">PB[31..0]</text>
<text x="206.5" y="157.9">4,5</text>
<text x="222.6" y="157.9">PB27</text>
<text x="222.6" y="159.7">PB28</text>
<text x="222.6" y="161.4">PB29</text>
<text x="229.4" y="160.4">LED1</text>
<text x="229.4" y="158.6">LED0</text>
<text x="222.6" y="163.2">PB30</text>
<text x="229.4" y="162.2">LED2</text>
<text x="229.4" y="163.9">LED3</text>
<text x="206.5" y="171.7">PB[31..0]</text>
<text x="206.5" y="173.9">4,5</text>
<text x="222.6" y="173.9">PB19</text>
<text x="222.6" y="175.7">PB20</text>
<text x="222.6" y="177.4">PB21</text>
<text x="222.6" y="179.2">PB22</text>
<text x="229.4" y="174.6">LED4</text>
<text x="229.4" y="176.4">LED5</text>
<text x="229.4" y="178.2">LED6</text>
<text x="229.4" y="179.9">LED7</text>
<text x="19.4" y="182.8">LED0</text>
<text x="46.1" y="182.8">LED1</text>
<text x="72.8" y="182.8">LED2</text>
<text x="99.4" y="182.8">LED3</text>
<text x="129.4" y="192.6" transform="rotate(-90 129.4 192.6)">LED4</text>
<text x="132.9" y="192.6" transform="rotate(-90 132.9 192.6)">LED5</text>
<text x="168.5" y="192.6" transform="rotate(-90 168.5 192.6)">LED6</text>
<text x="172" y="192.6" transform="rotate(-90 172 192.6)">LED7</text>
</g>
<g font-size="1.6" fill="#000080">
<text x="49.8" y="24.5">R58</text>
<text x="49.8" y="26.3">100k</text>
<text x="74" y="24.5">D11</text>
<text x="74" y="26.7">TEMT6000</text>
<text x="30.3" y="35.2">C57</text>
<text x="49.8" y="35.2">R62</text>
<text x="93" y="33.4">R61</text>
<text x="106.7" y="32.5">R63</text>
<text x="181.4" y="33.4">SW7</text>
<text x="181.4" y="35.2">SKRHABE010</text>
<text x="30.3" y="38.8">10n</text>
<text x="49.8" y="37">NCP18WF104J03RB</text>
<text x="72.9" y="38.8">R137</text>
<text x="72.9" y="40.5">200k</text>
<text x="78.3" y="37">PT-10MV 10 104 A 2020</text>
<text x="106.7" y="39.8">0R</text>
<text x="234.7" y="37">R64</text>
<text x="234.7" y="38.8">10k</text>
<text x="241.8" y="37">R65</text>
<text x="241.8" y="38.8">10k</text>
<text x="249" y="37">R90</text>
<text x="249" y="38.8">10k</text>
<text x="256.1" y="37">R91</text>
<text x="256.1" y="38.8">10k</text>
<text x="263.2" y="37">R81</text>
<text x="263.2" y="38.8">10k</text>
<text x="131.6" y="45.9">TW1</text>
<text x="131.6" y="51.2">PT10-5034-BLACK</text>
<text x="40.9" y="81.4">R66</text>
<text x="40.9" y="83.2">10k</text>
<text x="65.8" y="81.4">R67</text>
<text x="65.8" y="83.2">10k</text>
<text x="90.7" y="81.4">R68</text>
<text x="90.7" y="83.2">10k</text>
<text x="37.4" y="101">SW4</text>
<text x="49.8" y="101">C58</text>
<text x="62.3" y="101">SW5</text>
<text x="74.7" y="101">C59</text>
<text x="87.2" y="101">SW6</text>
<text x="99.6" y="101">C60</text>
<text x="37.4" y="102.8">SKRAALE010</text>
<text x="49.8" y="104.5">100n</text>
<text x="62.3" y="102.8">SKRAALE010</text>
<text x="74.7" y="104.5">100n</text>
<text x="87.2" y="102.8">SKRAALE010</text>
<text x="99.6" y="104.5">100n</text>
<text x="24.9" y="161.4">D4</text>
<text x="51.6" y="161.4">D5</text>
<text x="78.3" y="161.4">D6</text>
<text x="104.9" y="161.4">D7</text>
<text x="24.9" y="163.2">EL15-21UGC</text>
<text x="51.6" y="163.2">EL15-21UGC</text>
<text x="78.3" y="163.2">EL15-21UGC</text>
<text x="104.9" y="163.2">EL15-21UGC</text>
<text x="128.1" y="166.8">D2</text>
<text x="128.1" y="165">SML-020MLT</text>
<text x="167.2" y="166.8">D3</text>
<text x="167.2" y="165">SML-020MLT</text>
<text x="23.2" y="172.1">R73</text>
<text x="23.2" y="173.9">330R</text>
<text x="49.8" y="172.1">R74</text>
<text x="49.8" y="173.9">330R</text>
<text x="76.5" y="172.1">R75</text>
<text x="76.5" y="173.9">330R</text>
<text x="103.2" y="172.1">R76</text>
<text x="103.2" y="173.9">330R</text>
<text x="124.5" y="172.1">R69</text>
<text x="124.5" y="173.9">330R</text>
<text x="135.2" y="172.1">R70</text>
<text x="135.2" y="173.9">330R</text>
<text x="163.6" y="172.1">R71</text>
<text x="163.6" y="173.9">330R</text>
<text x="174.3" y="172.1">R72</text>
<text x="174.3" y="173.9">330R</text>
</g>
<g font-size="1.6" fill="#004080">
<text x="182.3" y="38.1">A</text>
<text x="182.3" y="41.6">CTR</text>
<text x="194.5" y="41.6">COM</text>
<text x="197.2" y="38.1">B</text>
<text x="182.3" y="45.2">C</text>
<text x="197.1" y="45.2">D</text>
<text x="182.3" y="48.7">Shield1</text>
<text x="192.9" y="48.7">Shield2</text>
</g>
<g font-size="1.6" fill="#808080">
<text x="48" y="82.5">TP67</text>
<text x="72.9" y="82.5">TP68</text>
<text x="97.8" y="82.5">TP69</text>
<text x="48" y="84.6">Do Not Stuff</text>
<text x="72.9" y="84.6">Do Not Stuff</text>
<text x="97.8" y="84.6">Do Not Stuff</text>
<text x="5.4" y="177.4">Do Not Stuff TP59</text>
<text x="32" y="177.4">Do Not Stuff TP60</text>
<text x="58.7" y="177.4">Do Not Stuff TP61</text>
<text x="85.4" y="177.4">Do Not Stuff TP62</text>
<text x="113.8" y="177.4">Do Not Stuff TP63</text>
<text x="136.8" y="177.4">TP64</text>
<text x="142.1" y="177.4">Do Not Stuff</text>
<text x="152.9" y="177.4">Do Not Stuff TP65</text>
<text x="175.9" y="177.4">TP66</text>
<text x="181.2" y="177.4">Do Not Stuff</text>
</g>
<g font-size="1.6" fill="#00f">
<text x="128.4" y="155.4">G</text>
<text x="133.6" y="155.4">R</text>
<text x="167.5" y="155.4">G</text>
<text x="172.7" y="155.4">R</text>
</g>
<g font-size="1.3">
<text x="30.8" y="1.3">5</text>
<text x="88.9" y="1.3">4</text>
<text x="147" y="1.3">3</text>
<text x="205" y="1.3">2</text>
<text x="263.1" y="1.3">1</text>
<text x=".5" y="28.4">D</text>
<text x="292.6" y="28.4">D</text>
<text x=".5" y="79.5">C</text>
<text x="292.6" y="79.5">C</text>
<text x=".5" y="130.6">B</text>
<text x="292.6" y="130.6">B</text>
<text x=".5" y="181.7">A</text>
<text x="292.6" y="181.7">A</text>
<text x="30.8" y="207.4">5</text>
<text x="88.9" y="207.4">4</text>
<text x="147" y="207.4">3</text>
<text x="205" y="207.4">2</text>
<text x="263.1" y="207.4">1</text>
</g>
</svg>
